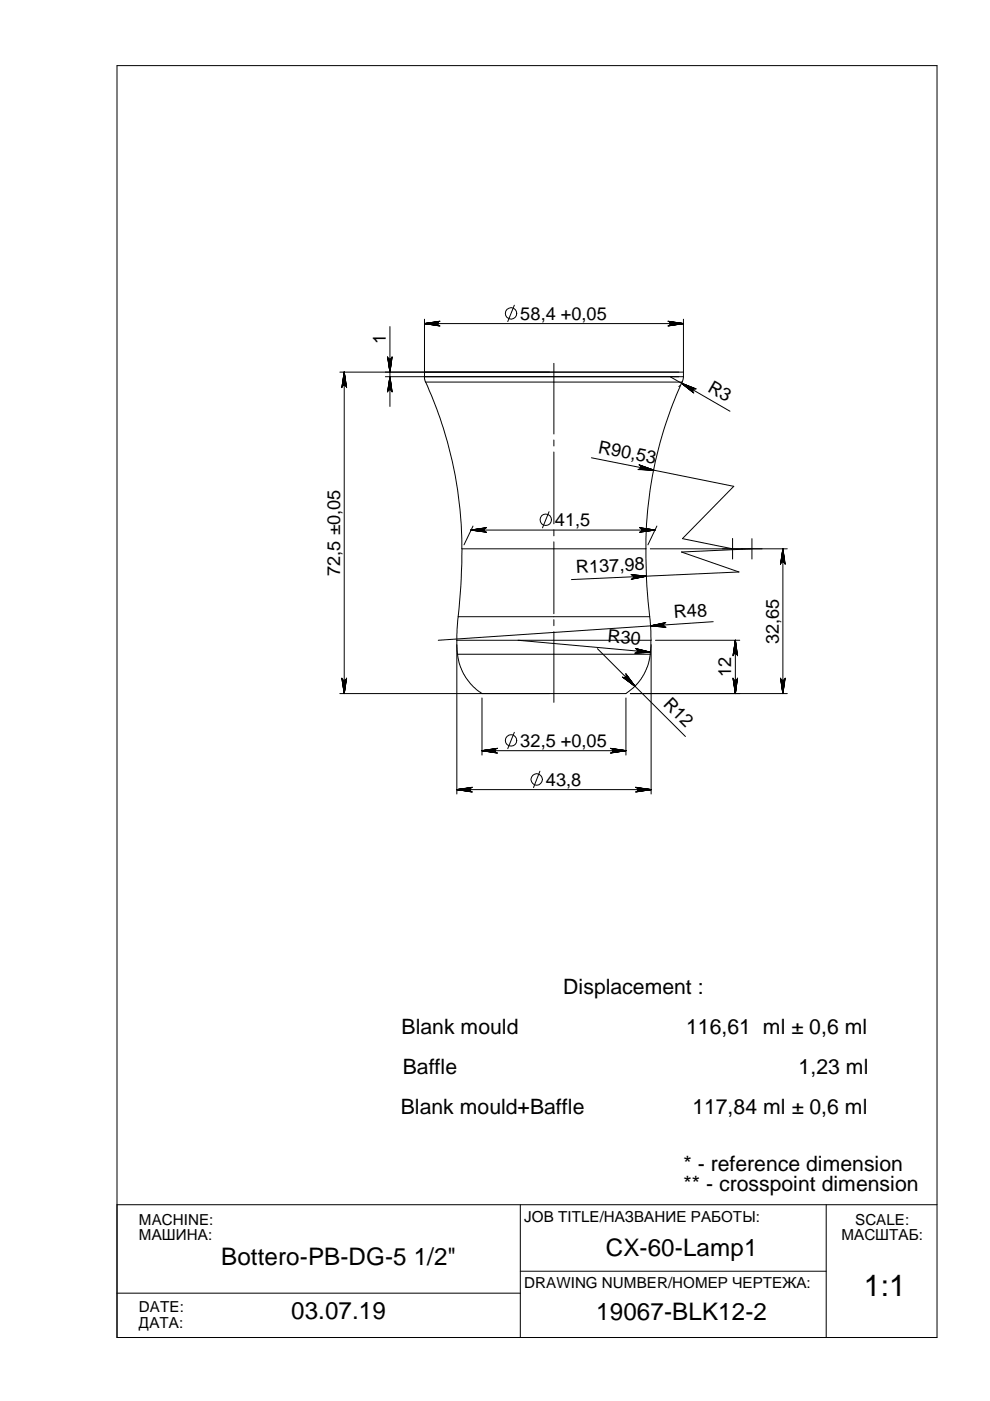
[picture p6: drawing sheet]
<svg xmlns="http://www.w3.org/2000/svg" width="210mm" height="297mm" viewBox="0 0 210 297" stroke-linecap="round" stroke-linejoin="round" font-family="sans-serif">
<g fill="none" stroke="#000" stroke-width=".21">
<path d="M24.8 13.9h173.9v269.7h-173.9zM72.1 78.9h71.8M73 78.9v68.2M81.7 79.9h62.2M82.7 69.2v17M90 79.9l.2 1.1M90 79.9h54.9M90 78.9h54.9M90 67.7v12.2M90 68.6h54.9M109.1 64.7l-1.4 3.5M117.4 77v15"/>
<path d="M142.1 79.9l12.7 7.3M144.9 79.9l-.2 1.1h-54.4a84.7 84.7 0 0 1 7.6 35.4M144.9 67.7v12.2M117.4 93.3v1.3M117.4 95.8v15.3M125.4 97.1l30.2 6-10.9 11.1 10.6 2.2M144.1 81.8l-.2 .1M144.6 81a84.3 84.3 0 0 0-7.7 35.4M99.9 112.4h39M100.3 111.5l-1.9 4M116.4 108.5l-1.4 3.4M117.4 112.3v1.3"/>
<path d="M117.4 114.9v15.2M136.9 116.4h-38.9l-.1 1.5a124.9 124.9 0 0 1-.7 12.9M136.9 116.4a110.7 110.7 0 0 0 .9 14.4M137.9 116.4h29M139.3 111.5l-1.9 4M155.3 114.2v4.3M159.4 116.4l-14.9 .6 12.2 4.3-35.5 1.6M159.4 114.2v4.3M166 116.4v30.7M96.9 135.7l.1 3M96.9 135.7h41.1M96.9 136.7v31.6"/>
<path d="M97.2 130.8l-.3 4.9M97.2 130.8h40.6M109.9 135.7l28 2.6M117.4 131.4v1.3M117.4 133.9v15M126.7 137.5l18.6 18.7M137.8 130.8l.2 4.9M137.9 138.7h-40.9l.3 1.6 .4 1.2 1 2.1 1.8 2.1 1.7 1.3M137.9 138.7l-.5 2.2-.9 2.2-1.4 1.9-2.4 2.1h-30.5M138 135.7l-.1 3M138 136.7v31.6M139 135.7h17.8"/>
<path d="M151.2 131.8l-58.3 3.9M155.9 135.7v11.4M72.1 147.1h44.4M102.2 159.2h30.5M102.2 148v12.1M109.1 155.3l-1.4 3.4M132.7 148v12.1M133.6 147.1h33.3M96.9 167.4h41.1M114.5 163.5l-1.4 3.5M24.8 255.4h173.9M110.3 255.4v28.2"/>
<path d="M175.2 255.4v28.2M24.8 274.2h85.5M110.3 269.5h64.9"/>
<circle cx="108.4" cy="66.5" r="1.2"/>
<circle cx="115.7" cy="110.2" r="1.22"/>
<circle cx="108.3" cy="157" r="1.21"/>
<circle cx="113.8" cy="165.3" r="1.21"/>
</g>
<g fill="#000" stroke="#000" stroke-width=".21">
<path d="M73 78.9l-.5 3.3z" fill-rule="evenodd"/>
<path d="M73 78.9l-.5 3.1z" fill-rule="evenodd"/>
<path d="M73 78.9l-.3 2.9-.1 .1z" fill-rule="evenodd"/>
<path d="M73 78.9l-.1 2.8-.2 .1z" fill-rule="evenodd"/>
<path d="M73 78.9l.1 2.8h-.2z" fill-rule="evenodd"/>
<path d="M73 78.9l.2 2.9-.1-.1z" fill-rule="evenodd"/>
<path d="M73 78.9l.4 3-.2-.1z" fill-rule="evenodd"/>
<path d="M73 78.9l.4 3.1z" fill-rule="evenodd"/>
<path d="M73 78.9l.5 3.3z" fill-rule="evenodd"/>
<path d="M82.7 79.9l-.5 3.2z" fill-rule="evenodd"/>
<path d="M82.7 79.9l-.5 3.1z" fill-rule="evenodd"/>
<path d="M82.7 79.9l-.3 2.8-.1 .1z" fill-rule="evenodd"/>
<path d="M82.7 79.9l-.1 2.8h-.2z" fill-rule="evenodd"/>
<path d="M82.7 79.9l.1 2.8h-.2z" fill-rule="evenodd"/>
<path d="M82.7 79.9l.2 2.8h-.1z" fill-rule="evenodd"/>
<path d="M82.7 79.9l.3 2.9-.1-.1z" fill-rule="evenodd"/>
<path d="M82.7 79.9l.4 3.1z" fill-rule="evenodd"/>
<path d="M82.7 79.9l.4 3.2z" fill-rule="evenodd"/>
<path d="M83.1 75.6l-.4 3.3z" fill-rule="evenodd"/>
<path d="M83.1 75.8l-.4 3.1z" fill-rule="evenodd"/>
<path d="M82.9 76.1l.1-.2-.3 3z" fill-rule="evenodd"/>
<path d="M82.8 76.1h.1l-.2 2.8z" fill-rule="evenodd"/>
<path d="M82.6 76.1h.2l-.1 2.8z" fill-rule="evenodd"/>
<path d="M82.4 76.1h.2l.1 2.8z" fill-rule="evenodd"/>
<path d="M82.3 75.9l.1 .2 .3 2.8z" fill-rule="evenodd"/>
<path d="M82.2 75.8l.5 3.1z" fill-rule="evenodd"/>
<path d="M82.2 75.6l.5 3.3z" fill-rule="evenodd"/>
<path d="M90 68.6l3.3 .5z" fill-rule="evenodd"/>
<path d="M90 68.6l3.1 .5z" fill-rule="evenodd"/>
<path d="M90 68.6l2.9 .3 .1 .1z" fill-rule="evenodd"/>
<path d="M90 68.6l2.8 .1 .1 .2z" fill-rule="evenodd"/>
<path d="M90 68.6l2.8-.1v.2z" fill-rule="evenodd"/>
<path d="M90 68.6l2.9-.2-.1 .1z" fill-rule="evenodd"/>
<path d="M90 68.6l3-.4-.1 .2z" fill-rule="evenodd"/>
<path d="M90 68.6l3.1-.5z" fill-rule="evenodd"/>
<path d="M90 68.6l3.3-.5z" fill-rule="evenodd"/>
<path d="M141.6 68.1l3.3 .5z" fill-rule="evenodd"/>
<path d="M141.8 68.1l3.1 .5z" fill-rule="evenodd"/>
<path d="M141.9 68.2l3 .4-2.9-.2z" fill-rule="evenodd"/>
<path d="M142 68.4l2.9 .2-2.8-.1z" fill-rule="evenodd"/>
<path d="M142.1 68.5l2.8 .1-2.8 .1z" fill-rule="evenodd"/>
<path d="M142.1 68.7l2.8-.1-2.9 .3z" fill-rule="evenodd"/>
<path d="M141.9 69l.1-.1 2.9-.3z" fill-rule="evenodd"/>
<path d="M141.8 69.1l3.1-.5z" fill-rule="evenodd"/>
<path d="M141.6 69.1l3.3-.5z" fill-rule="evenodd"/>
<path d="M135.3 99.6l3.3 .1z" fill-rule="evenodd"/>
<path d="M135.4 99.5l3.2 .2z" fill-rule="evenodd"/>
<path d="M135.6 99.5l3 .2z" fill-rule="evenodd"/>
<path d="M135.8 99.2l2.8 .5-2.9-.3z" fill-rule="evenodd"/>
<path d="M135.8 99l2.8 .7-2.8-.5z" fill-rule="evenodd"/>
<path d="M135.8 98.9l2.8 .8-2.8-.7z" fill-rule="evenodd"/>
<path d="M135.8 98.7l2.8 1-2.8-.8z" fill-rule="evenodd"/>
<path d="M135.6 98.6l3 1.1z" fill-rule="evenodd"/>
<path d="M135.5 98.5l3.1 1.2z" fill-rule="evenodd"/>
<path d="M144.5 81.3l3.1 1.2z" fill-rule="evenodd"/>
<path d="M144.5 81.3l2.9 1.2z" fill-rule="evenodd"/>
<path d="M144.5 81.3l2.8 1.2z" fill-rule="evenodd"/>
<path d="M144.5 81.3l2.6 1.2-.1 .1z" fill-rule="evenodd"/>
<path d="M144.5 81.3l2.5 1.3-.1 .1z" fill-rule="evenodd"/>
<path d="M144.5 81.3l2.4 1.4v.2z" fill-rule="evenodd"/>
<path d="M144.5 81.3l2.4 1.6v.2z" fill-rule="evenodd"/>
<path d="M144.5 81.3l2.5 1.9z" fill-rule="evenodd"/>
<path d="M144.5 81.3l2.6 2z" fill-rule="evenodd"/>
<path d="M99.9 112.4l3.3-.5z" fill-rule="evenodd"/>
<path d="M99.9 112.4l3.1-.5z" fill-rule="evenodd"/>
<path d="M99.9 112.4l3-.4-.2 .1z" fill-rule="evenodd"/>
<path d="M99.9 112.4l2.8-.3v.2z" fill-rule="evenodd"/>
<path d="M99.9 112.4l2.8-.1v.2z" fill-rule="evenodd"/>
<path d="M99.9 112.4l2.8 .1v.1z" fill-rule="evenodd"/>
<path d="M99.9 112.4l2.8 .2 .2 .1z" fill-rule="evenodd"/>
<path d="M99.9 112.4l3.1 .4z" fill-rule="evenodd"/>
<path d="M99.9 112.4l3.3 .4z" fill-rule="evenodd"/>
<path d="M135.6 112.8l3.3-.4z" fill-rule="evenodd"/>
<path d="M135.8 112.8l3.1-.4z" fill-rule="evenodd"/>
<path d="M136 112.6l2.9-.2-3 .3z" fill-rule="evenodd"/>
<path d="M136.1 112.5l2.8-.1-2.9 .2z" fill-rule="evenodd"/>
<path d="M136.1 112.3l2.8 .1-2.8 .1z" fill-rule="evenodd"/>
<path d="M136 112.1l2.9 .3-2.8-.1z" fill-rule="evenodd"/>
<path d="M135.9 112l3 .4-2.9-.3z" fill-rule="evenodd"/>
<path d="M135.8 111.9l3.1 .5z" fill-rule="evenodd"/>
<path d="M135.6 111.9l3.3 .5z" fill-rule="evenodd"/>
<path d="M166 116.4l-.5 3.3z" fill-rule="evenodd"/>
<path d="M166 116.4l-.5 3.1z" fill-rule="evenodd"/>
<path d="M166 116.4l-.3 2.8-.1 .1z" fill-rule="evenodd"/>
<path d="M166 116.4l-.1 2.8h-.2z" fill-rule="evenodd"/>
<path d="M166 116.4l.1 2.8h-.2z" fill-rule="evenodd"/>
<path d="M166 116.4l.2 2.8h-.1z" fill-rule="evenodd"/>
<path d="M166 116.4l.3 2.9-.1-.1z" fill-rule="evenodd"/>
<path d="M166 116.4l.4 3.1z" fill-rule="evenodd"/>
<path d="M166 116.4l.5 3.3z" fill-rule="evenodd"/>
<path d="M133.8 122.8l3.3-.6z" fill-rule="evenodd"/>
<path d="M134 122.8l3.1-.6z" fill-rule="evenodd"/>
<path d="M134.2 122.5l2.9-.3-3 .5z" fill-rule="evenodd"/>
<path d="M134.3 122.4l2.8-.2-2.9 .3z" fill-rule="evenodd"/>
<path d="M134.3 122.2h2.8l-2.8 .2z" fill-rule="evenodd"/>
<path d="M134.2 122l2.9 .2h-2.8z" fill-rule="evenodd"/>
<path d="M134.1 121.9l3 .3z" fill-rule="evenodd"/>
<path d="M133.9 121.9l3.2 .3z" fill-rule="evenodd"/>
<path d="M133.8 121.8l3.3 .4z" fill-rule="evenodd"/>
<path d="M134.7 137.5l3.2 .8z" fill-rule="evenodd"/>
<path d="M134.8 137.5l3.1 .8z" fill-rule="evenodd"/>
<path d="M135 137.7l2.9 .6-2.8-.5z" fill-rule="evenodd"/>
<path d="M135.1 137.8l2.8 .5-2.8-.3z" fill-rule="evenodd"/>
<path d="M135.1 138l2.8 .3-2.8-.2z" fill-rule="evenodd"/>
<path d="M135.1 138.1l2.8 .2-2.9-.1z" fill-rule="evenodd"/>
<path d="M134.9 138.4l.1-.2 2.9 .1z" fill-rule="evenodd"/>
<path d="M134.7 138.5l3.2-.2z" fill-rule="evenodd"/>
<path d="M134.6 138.5l3.3-.2z" fill-rule="evenodd"/>
<path d="M137.9 132.7l3.3 .3z" fill-rule="evenodd"/>
<path d="M137.9 132.7l3.2 .3z" fill-rule="evenodd"/>
<path d="M137.9 132.7h2.9l.1 .2z" fill-rule="evenodd"/>
<path d="M137.9 132.7l2.9-.1v.1z" fill-rule="evenodd"/>
<path d="M137.9 132.7l2.8-.3 .1 .2z" fill-rule="evenodd"/>
<path d="M137.9 132.7l2.9-.4-.1 .1z" fill-rule="evenodd"/>
<path d="M137.9 132.7l3-.5z" fill-rule="evenodd"/>
<path d="M137.9 132.7l3.1-.6z" fill-rule="evenodd"/>
<path d="M137.9 132.7l3.3-.7z" fill-rule="evenodd"/>
<path d="M155.9 135.7l.5 3.4z" fill-rule="evenodd"/>
<path d="M155.9 135.7l.4 3.2z" fill-rule="evenodd"/>
<path d="M155.9 135.7l.4 3.1-.2-.2z" fill-rule="evenodd"/>
<path d="M155.9 135.7l.2 2.9h-.1z" fill-rule="evenodd"/>
<path d="M155.9 135.7l.1 2.9h-.2z" fill-rule="evenodd"/>
<path d="M155.9 135.7l-.1 2.9h-.1z" fill-rule="evenodd"/>
<path d="M155.9 135.7l-.2 2.9-.2 .2z" fill-rule="evenodd"/>
<path d="M155.9 135.7l-.5 3.2z" fill-rule="evenodd"/>
<path d="M155.9 135.7l-.5 3.4z" fill-rule="evenodd"/>
<path d="M73.5 143.7l-.5 3.4z" fill-rule="evenodd"/>
<path d="M73.4 143.9l-.4 3.2z" fill-rule="evenodd"/>
<path d="M73.2 144.2l.2-.2-.4 3.1z" fill-rule="evenodd"/>
<path d="M73.1 144.2h.1l-.2 2.9z" fill-rule="evenodd"/>
<path d="M72.9 144.2h.2l-.1 2.9z" fill-rule="evenodd"/>
<path d="M72.7 144.2h.2l.1 2.9z" fill-rule="evenodd"/>
<path d="M72.6 144l.1 .2 .3 2.9z" fill-rule="evenodd"/>
<path d="M72.5 143.9l.5 3.2z" fill-rule="evenodd"/>
<path d="M72.5 143.7l.5 3.4z" fill-rule="evenodd"/>
<path d="M102.2 159.2l3.3 .5z" fill-rule="evenodd"/>
<path d="M102.2 159.2l3.1 .4z" fill-rule="evenodd"/>
<path d="M102.2 159.2l2.9 .2 .1 .1z" fill-rule="evenodd"/>
<path d="M102.2 159.2h2.8l.1 .2z" fill-rule="evenodd"/>
<path d="M102.2 159.2l2.8-.1v.1z" fill-rule="evenodd"/>
<path d="M102.2 159.2l2.9-.3-.1 .2z" fill-rule="evenodd"/>
<path d="M102.2 159.2l3-.4-.1 .1z" fill-rule="evenodd"/>
<path d="M102.2 159.2l3.1-.5z" fill-rule="evenodd"/>
<path d="M102.2 159.2l3.3-.5z" fill-rule="evenodd"/>
<path d="M129.4 158.7l3.3 .5z" fill-rule="evenodd"/>
<path d="M129.6 158.7l3.1 .5z" fill-rule="evenodd"/>
<path d="M129.8 158.8l2.9 .4-2.9-.3z" fill-rule="evenodd"/>
<path d="M129.8 158.9l2.9 .3-2.8-.1z" fill-rule="evenodd"/>
<path d="M129.9 159.1l2.8 .1h-2.8z" fill-rule="evenodd"/>
<path d="M129.9 159.2h2.8l-2.9 .2z" fill-rule="evenodd"/>
<path d="M129.8 159.4l2.9-.2-2.9 .3z" fill-rule="evenodd"/>
<path d="M129.6 159.6l3.1-.4z" fill-rule="evenodd"/>
<path d="M129.4 159.7l3.3-.5z" fill-rule="evenodd"/>
<path d="M132 143.5l2.6 2z" fill-rule="evenodd"/>
<path d="M132.1 143.6l2.5 1.9z" fill-rule="evenodd"/>
<path d="M132.2 143.7l.2-.1 2.2 1.9z" fill-rule="evenodd"/>
<path d="M132.4 143.6h.2l2 1.9z" fill-rule="evenodd"/>
<path d="M132.6 143.6l.1-.1 1.9 2z" fill-rule="evenodd"/>
<path d="M132.8 143.3l1.8 2.2-1.9-2z" fill-rule="evenodd"/>
<path d="M132.8 143.1l1.8 2.4-1.8-2.2z" fill-rule="evenodd"/>
<path d="M132.8 143l1.8 2.5z" fill-rule="evenodd"/>
<path d="M132.7 142.8l1.9 2.7z" fill-rule="evenodd"/>
<path d="M155.4 143.7l.5 3.4z" fill-rule="evenodd"/>
<path d="M155.4 143.9l.5 3.2z" fill-rule="evenodd"/>
<path d="M155.5 144l.2 .2 .2 2.9z" fill-rule="evenodd"/>
<path d="M155.7 144.2h.1l.1 2.9z" fill-rule="evenodd"/>
<path d="M155.8 144.2h.2l-.1 2.9z" fill-rule="evenodd"/>
<path d="M156 144.2h.1l-.2 2.9z" fill-rule="evenodd"/>
<path d="M156.1 144.2l.2-.2-.4 3.1z" fill-rule="evenodd"/>
<path d="M156.3 143.9l-.4 3.2z" fill-rule="evenodd"/>
<path d="M156.4 143.7l-.5 3.4z" fill-rule="evenodd"/>
<path d="M166.5 143.7l-.5 3.4z" fill-rule="evenodd"/>
<path d="M166.4 143.9l-.4 3.2z" fill-rule="evenodd"/>
<path d="M166.2 144.2l.1-.2-.3 3.1z" fill-rule="evenodd"/>
<path d="M166.1 144.2h.1l-.2 2.9z" fill-rule="evenodd"/>
<path d="M165.9 144.2h.2l-.1 2.9z" fill-rule="evenodd"/>
<path d="M165.7 144.2h.2l.1 2.9z" fill-rule="evenodd"/>
<path d="M165.6 144l.1 .2 .3 2.9z" fill-rule="evenodd"/>
<path d="M165.5 143.9l.5 3.2z" fill-rule="evenodd"/>
<path d="M165.5 143.7l.5 3.4z" fill-rule="evenodd"/>
<path d="M96.9 167.4l3.3 .5z" fill-rule="evenodd"/>
<path d="M96.9 167.4l3.1 .5z" fill-rule="evenodd"/>
<path d="M96.9 167.4l2.8 .3 .2 .1z" fill-rule="evenodd"/>
<path d="M96.9 167.4l2.8 .1v.2z" fill-rule="evenodd"/>
<path d="M96.9 167.4l2.8-.1v.2z" fill-rule="evenodd"/>
<path d="M96.9 167.4l2.8-.2v.1z" fill-rule="evenodd"/>
<path d="M96.9 167.4l3-.4-.2 .2z" fill-rule="evenodd"/>
<path d="M96.9 167.4l3.1-.4z" fill-rule="evenodd"/>
<path d="M96.9 167.4l3.3-.5z" fill-rule="evenodd"/>
<path d="M134.7 166.9l3.3 .5z" fill-rule="evenodd"/>
<path d="M134.9 167l3.1 .4z" fill-rule="evenodd"/>
<path d="M135 167l3 .4-2.8-.2z" fill-rule="evenodd"/>
<path d="M135.2 167.2l2.8 .2-2.8-.1z" fill-rule="evenodd"/>
<path d="M135.2 167.3l2.8 .1-2.8 .1z" fill-rule="evenodd"/>
<path d="M135.2 167.5l2.8-.1-2.8 .3z" fill-rule="evenodd"/>
<path d="M135 167.8l.2-.1 2.8-.3z" fill-rule="evenodd"/>
<path d="M134.9 167.9l3.1-.5z" fill-rule="evenodd"/>
<path d="M134.7 167.9l3.3-.5z" fill-rule="evenodd"/>
</g>
<text font-size="6.4" x="183.2" y="274.8">1:1</text>
<g font-size="5.1">
<text x="46.9" y="268.2">Bottero-PB-DG-5</text>
<text x="87.7" y="268.2">1/2&quot;</text>
<text x="128.4" y="266.3">CX-60-Lamp1</text>
<text x="61.7" y="279.7">03.07.19</text>
<text x="126.4" y="279.8">19067-BLK12-2</text>
</g>
<g font-size="4.5">
<text x="119.4" y="210.8">Displacement :</text>
<text x="85.1" y="219.3">Blank mould</text>
<text x="145.5" y="219.3">116,61 ml ± 0,6 ml</text>
<text x="85.4" y="227.8">Baffle</text>
<text x="169.3" y="227.8">1,23 ml</text>
<text x="85" y="236.2">Blank mould+Baffle</text>
<text x="146.8" y="236.2">117,84 ml ± 0,6 ml</text>
<text x="144.9" y="248.3">* - reference dimension</text>
<text x="144.9" y="252.6">** - crosspoint dimension</text>
</g>
<g font-size="3.9">
<text x="110.3" y="67.8">58,4 +0,05</text>
<text x="81.8" y="72.9" transform="rotate(-90 81.8 72.9)">1</text>
<text x="149.9" y="82.9" transform="rotate(30 149.9 82.9)">R3</text>
<text x="126.7" y="96" transform="rotate(11 126.7 96)">R90,53</text>
<text x="117.6" y="111.5">41,5</text>
<text x="72.1" y="122.1" transform="rotate(-90 72.1 122.1)">72,5 ±0,05</text>
<text x="122.2" y="121.5" transform="rotate(-3 122.2 121.5)">R137,98</text>
<text x="142.9" y="131.1" transform="rotate(-4 142.9 131.1)">R48</text>
<text x="128.7" y="136.1" transform="rotate(5 128.7 136.1)">R30</text>
<text x="165.1" y="136.6" transform="rotate(-90 165.1 136.6)">32,65</text>
<text x="155" y="143.6" transform="rotate(-90 155 143.6)">12</text>
<text x="140.4" y="149.5" transform="rotate(45 140.4 149.5)">R12</text>
<text x="110.3" y="158.3">32,5 +0,05</text>
<text x="115.7" y="166.6">43,8</text>
</g>
<g font-size="3.2">
<text x="29.5" y="259.7">MACHINE:</text>
<text x="29.5" y="263">МАШИНА:</text>
<text x="111.2" y="259.1">JOB TITLE/НАЗВАНИЕ РАБОТЫ:</text>
<text x="178.4" y="263">МАСШТАБ:</text>
<text x="181.3" y="259.7">SCALE:</text>
<text x="111.2" y="273">DRAWING NUMBER/НОМЕР ЧЕРТЕЖА:</text>
<text x="29.5" y="281.5">ДАТА:</text>
<text x="29.5" y="278.2">DATE:</text>
</g>
</svg>
